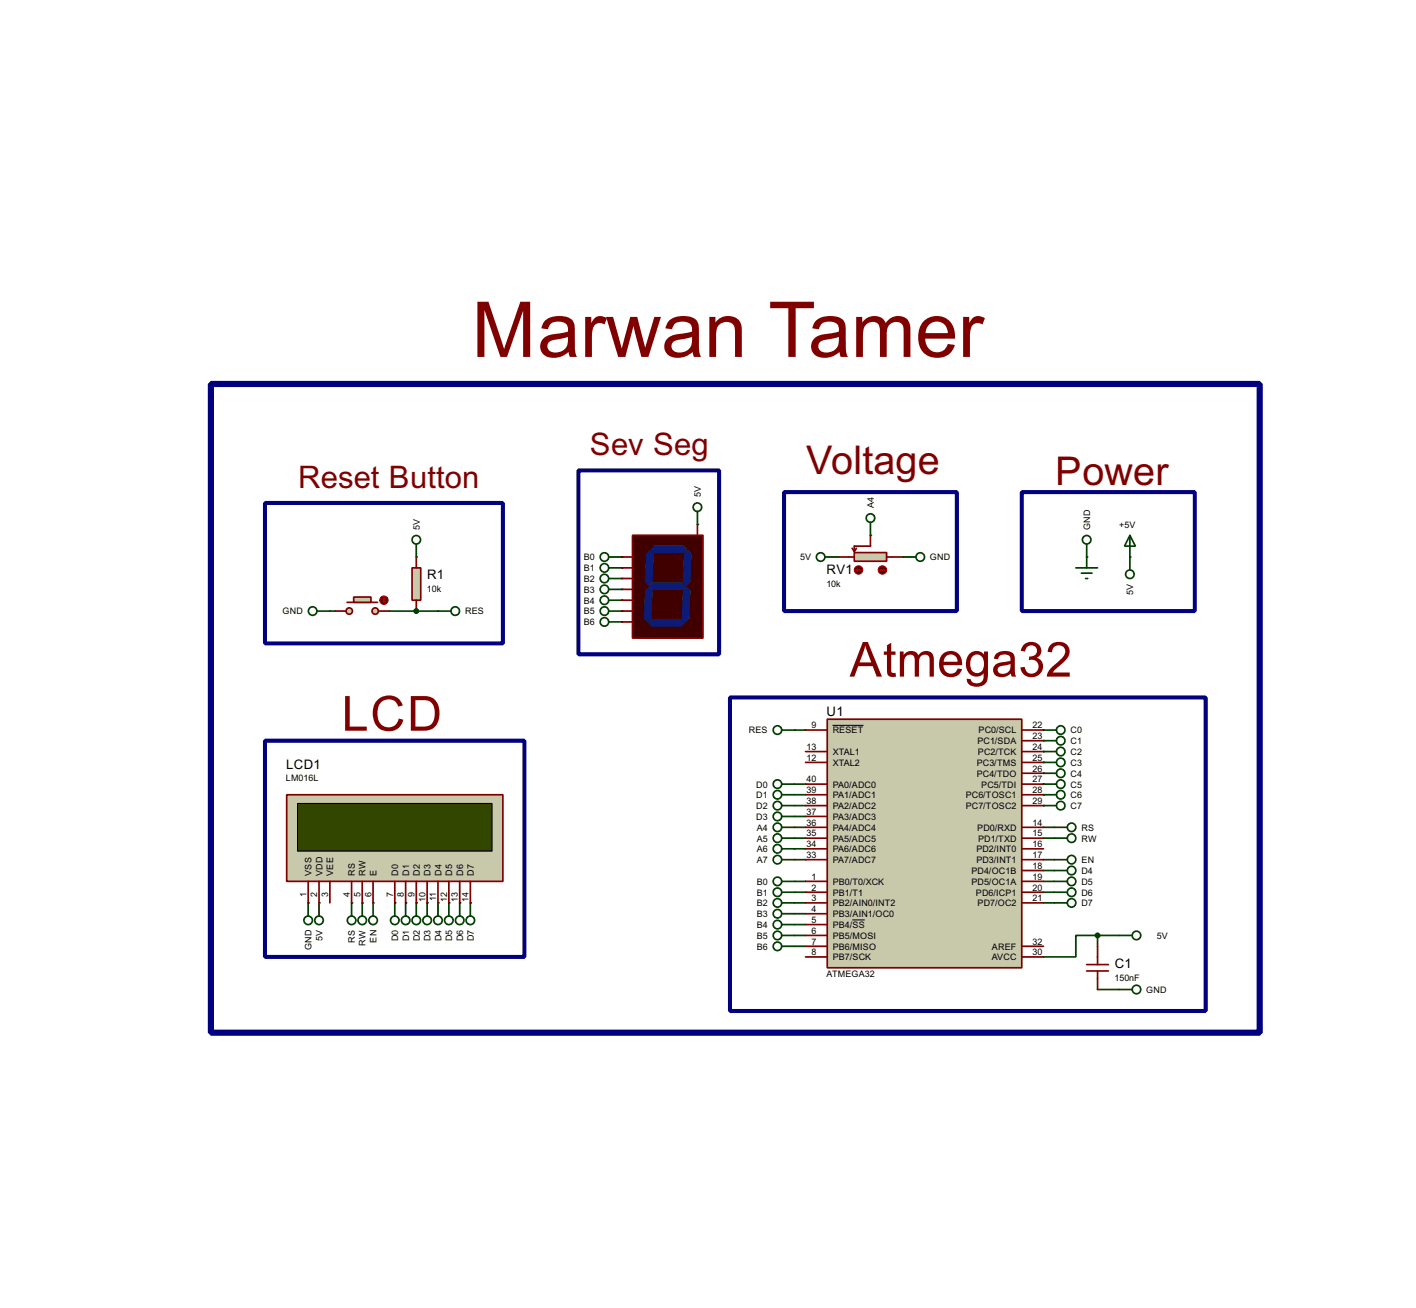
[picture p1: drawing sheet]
<svg xmlns="http://www.w3.org/2000/svg" width="333mm" height="307mm" viewBox="0 0 333 307" stroke-linecap="round" stroke-linejoin="round" font-family="sans-serif">
<g fill="#004000">
<circle cx="265.5" cy="130.9" r=".2"/>
<circle cx="255.3" cy="130.9" r=".2"/>
<circle cx="110.5" cy="212.1" r=".2"/>
<circle cx="108" cy="212.1" r=".2"/>
<circle cx="105.5" cy="212.1" r=".2"/>
<circle cx="102.9" cy="212.1" r=".2"/>
<circle cx="100.4" cy="212.1" r=".2"/>
<circle cx="97.8" cy="212.1" r=".2"/>
<circle cx="95.3" cy="212.1" r=".2"/>
<circle cx="92.8" cy="212.1" r=".2"/>
<circle cx="87.7" cy="212.1" r=".2"/>
<circle cx="85.1" cy="212.1" r=".2"/>
<circle cx="82.6" cy="212.1" r=".2"/>
<circle cx="72.4" cy="212.1" r=".2"/>
<circle cx="75" cy="212.1" r=".2"/>
</g>
<path d="M77.5 143.6h1.3M186.7 171.5h2.6M245.2 194.4h2.5M245.2 196.9h2.5M245.2 202h2.5M245.2 204.5h2.5M245.2 207.1h2.5M245.2 209.6h2.5M245.2 212.1h2.5" fill="none" stroke="#004000" stroke-width=".4"/>
<g fill="#004000">
<circle cx="245.2" cy="171.5" r=".2"/>
<circle cx="245.2" cy="174" r=".2"/>
<circle cx="245.2" cy="176.6" r=".2"/>
<circle cx="245.2" cy="181.7" r=".2"/>
<circle cx="245.2" cy="184.2" r=".2"/>
<circle cx="245.2" cy="186.7" r=".2"/>
<circle cx="245.2" cy="189.3" r=".2"/>
</g>
<path d="M186.7 191.8h2.6M186.7 189.3h2.6M186.7 186.7h2.6M186.7 184.2h2.6" fill="none" stroke="#004000" stroke-width=".4"/>
<g fill="#004000">
<circle cx="97.8" cy="130.9" r=".2"/>
<circle cx="97.8" cy="143.6" r=".2"/>
</g>
<path d="M91.5 143.6h11.4M186.7 194.4h2.6" fill="none" stroke="#004000" stroke-width=".4"/>
<g fill="#004000">
<circle cx="196.9" cy="130.9" r=".2"/>
<circle cx="212.1" cy="130.9" r=".2"/>
<circle cx="204.5" cy="125.8" r=".2"/>
</g>
<path d="M186.7 196.9h2.6M186.7 199.4h2.6M186.7 202h2.6M186.7 207.1h2.6M186.7 209.6h2.6M186.7 212.1h2.6M186.7 214.7h2.6M186.7 217.2h2.6M186.7 219.8h2.6M186.7 222.3h2.6" fill="none" stroke="#004000" stroke-width=".4"/>
<g fill="#004000">
<circle cx="146.1" cy="130.9" r=".2"/>
<circle cx="146.1" cy="133.4" r=".2"/>
<circle cx="146.1" cy="135.9" r=".2"/>
<circle cx="146.1" cy="138.5" r=".2"/>
<circle cx="146.1" cy="141" r=".2"/>
<circle cx="146.1" cy="143.6" r=".2"/>
<circle cx="146.1" cy="146.1" r=".2"/>
<circle cx="163.9" cy="123.2" r=".2"/>
</g>
<path d="M257.9 219.8h-5.1v5h-7.6M257.9 219.8h5M257.9 219.8v2.5M257.9 232.5h5" fill="none" stroke="#004000" stroke-width=".4"/>
<circle cx="245.2" cy="179.1" r=".2" fill="#004000"/>
<g fill="none" stroke="#004000" stroke-width=".4">
<path d="M252.8 133.4h5.1M254.1 134.7h2.5M255.1 135.9h.5M255.3 127.8v5.6M265.5 125.8l1.3 2.5h-2.6zM265.5 125.8v8.1M245.2 171.5h3M245.2 174h3M245.2 176.6h3M183.7 184.2h3M183.7 186.7h3M183.7 189.3h3"/>
<path d="M183.7 191.8h3M245.2 184.2h3M245.2 186.7h3M245.2 189.3h3M247.7 194.4h3.1M247.7 196.9h3.1M72.4 212.1v3.1M75 212.1v3.1M82.6 212.1v3.1M85.1 212.1v3.1M87.7 212.1v3.1M92.8 212.1v3.1"/>
<path d="M95.3 212.1v3.1M97.8 212.1v3.1M100.4 212.1v3.1M102.9 212.1v3.1M105.5 212.1v3.1M108 212.1v3.1M110.5 212.1v3.1M247.7 202h3.1"/>
<circle cx="255.3" cy="126.8" r="1"/>
<circle cx="265.4" cy="134.9" r="1"/>
<circle cx="249.2" cy="174" r="1"/>
<circle cx="249.2" cy="176.6" r="1"/>
<circle cx="249.2" cy="171.5" r="1"/>
<circle cx="182.6" cy="191.8" r="1"/>
<circle cx="182.6" cy="186.7" r="1"/>
<circle cx="182.6" cy="184.2" r="1"/>
<circle cx="182.6" cy="189.3" r="1"/>
<circle cx="249.2" cy="184.2" r="1"/>
<circle cx="249.2" cy="186.7" r="1"/>
<circle cx="249.2" cy="189.3" r="1"/>
<circle cx="251.7" cy="194.4" r="1"/>
<circle cx="251.7" cy="196.9" r="1"/>
<circle cx="72.4" cy="216.2" r="1"/>
<circle cx="74.9" cy="216.2" r="1"/>
<circle cx="82.6" cy="216.2" r="1"/>
<circle cx="85.1" cy="216.2" r="1"/>
<circle cx="87.6" cy="216.2" r="1"/>
<circle cx="92.7" cy="216.2" r="1"/>
<circle cx="95.3" cy="216.2" r="1"/>
<circle cx="97.8" cy="216.2" r="1"/>
<circle cx="100.3" cy="216.2" r="1"/>
<circle cx="102.9" cy="216.2" r="1"/>
<circle cx="105.4" cy="216.2" r="1"/>
<circle cx="108" cy="216.2" r="1"/>
<circle cx="110.5" cy="216.2" r="1"/>
<circle cx="251.7" cy="202" r="1"/>
</g>
<path d="M240.1 115.6h40.6v28h-40.6z" fill="none" stroke="#000080" stroke-width=".95"/>
<path d="M67.4 186.7h50.8v20.4h-50.8z" fill="#c8c8aa" stroke="#800000" stroke-width=".4"/>
<path d="M69.9 188.8h45.7v11.2h-45.7z" fill="#324600" stroke="#000" stroke-width=".25"/>
<g fill="none" stroke="#800000" stroke-width=".4">
<path d="M72.4 207.1v5M75 207.1v5M77.5 207.1v5M82.6 207.1v5M85.1 207.1v5M87.7 207.1v5M92.8 207.1v5M95.3 207.1v5M97.8 207.1v5M100.4 207.1v5M102.9 207.1v5M105.5 207.1v5"/>
<path d="M108 207.1v5M110.5 207.1v5"/>
</g>
<g fill="none" stroke="#004000" stroke-width=".4">
<path d="M245.2 181.7h3M247.7 204.5h3.1M247.7 207.1h3.1M247.7 209.6h3.1M247.7 212.1h3.1"/>
<circle cx="249.2" cy="181.7" r="1"/>
<circle cx="251.7" cy="212.1" r="1"/>
<circle cx="251.7" cy="207.1" r="1"/>
<circle cx="251.7" cy="209.6" r="1"/>
<circle cx="251.7" cy="204.5" r="1"/>
</g>
<g fill="#c8c8aa" stroke="#800000" stroke-width=".4">
<circle cx="88.1" cy="143.6" r=".75"/>
<circle cx="82" cy="143.6" r=".75"/>
</g>
<path d="M81.6 141.5h7.1" fill="none" stroke="#800000" stroke-width=".4"/>
<path d="M83.1 140.3h4.1v1.2h-4.1z" fill="#c8c8aa" stroke="#800000" stroke-width=".4"/>
<path d="M78.8 143.6h2.5M89 143.6h2.5" fill="none" stroke="#800000" stroke-width=".4"/>
<circle cx="90.2" cy="141" r="1" fill="#400000" stroke="#f00" stroke-width=".23"/>
<path d="M90 141.3l.2 .2M90.2 140.5v1M90.2 140.5l-.2 .3M90.2 140.5l.3 .3M90.5 141.3l-.3 .2" fill="none" stroke="#f00" stroke-width=".23"/>
<g fill="none" stroke="#004000" stroke-width=".4">
<path d="M74.5 143.6h3M183.7 171.5h3"/>
<circle cx="73.4" cy="143.6" r="1"/>
<circle cx="182.6" cy="171.5" r="1"/>
</g>
<path d="M194.4 169h45.7v58.4h-45.7z" fill="#c8c8aa" stroke="#800000" stroke-width=".4"/>
<g fill="none" stroke="#800000" stroke-width=".4">
<path d="M189.3 171.5h5.1M189.3 179.1h5.1M189.3 176.6h5.1M240.1 171.5h5.1M240.1 179.1h5.1M240.1 176.6h5.1M240.1 174h5.1M189.3 194.4h5.1M189.3 196.9h5.1M189.3 199.4h5.1M189.3 184.2h5.1M189.3 186.7h5.1"/>
<path d="M189.3 189.3h5.1M189.3 191.8h5.1M240.1 194.4h5.1M240.1 196.9h5.1M240.1 199.4h5.1M240.1 181.7h5.1M240.1 184.2h5.1M240.1 186.7h5.1M240.1 189.3h5.1M189.3 207.1h5.1M189.3 209.6h5.1M189.3 212.1h5.1"/>
<path d="M189.3 214.7h5.1M189.3 217.2h5.1M189.3 219.8h5.1M189.3 202h5.1M240.1 207.1h5.1M240.1 209.6h5.1M240.1 212.1h5.1M240.1 202h5.1M240.1 204.5h5.1M189.3 222.3h5.1M189.3 224.8h5.1M240.1 222.3h5.1"/>
<path d="M240.1 224.8h5.1"/>
</g>
<path d="M195.6 170.4h7.3M200.3 216.1h2.9" fill="none" stroke="#000" stroke-width=".23"/>
<g fill="none" stroke="#004000" stroke-width=".4">
<path d="M102.9 143.6h3.1"/>
<circle cx="106.9" cy="143.6" r="1"/>
</g>
<path d="M96.8 133.4h2.1v7.6h-2.1z" fill="#c8c8aa" stroke="#800000" stroke-width=".4"/>
<path d="M97.8 130.9v2.5M97.8 141v2.6" fill="none" stroke="#800000" stroke-width=".4"/>
<g fill="none" stroke="#004000" stroke-width=".4">
<path d="M97.8 127.8v3.1M262.9 219.8h3.1"/>
<circle cx="97.8" cy="126.8" r="1"/>
<circle cx="267" cy="219.8" r="1"/>
</g>
<circle cx="97.8" cy="143.6" r=".5" fill="#004000" stroke="#004000" stroke-width=".4"/>
<path d="M62.3 118.2h55.9v33h-55.9zM135.9 110.5h33.1v43.2h-33.1zM62.3 174h60.9v50.8h-60.9zM171.5 163.9h111.8v73.6h-111.8z" fill="none" stroke="#000080" stroke-width=".95"/>
<path d="M49.6 90.2h246.4v152.4h-246.4z" fill="none" stroke="#000080" stroke-width="1.5"/>
<path d="M200.7 129.8h7.6v2.1h-7.6z" fill="#c8c8aa" stroke="#800000" stroke-width=".4"/>
<path d="M196.9 130.9h3.8M200.2 128.8l.5 .8M201.2 128.8l-.5 .8M204.5 125.8v2.5h-3.8v1.3M208.3 130.9h3.8" fill="none" stroke="#800000" stroke-width=".4"/>
<circle cx="201.7" cy="133.9" r="1" fill="#400000" stroke="#f00" stroke-width=".23"/>
<path d="M201.2 133.9l.3 .3M201.2 133.9h1M201.5 133.7l-.3 .2" fill="none" stroke="#f00" stroke-width=".23"/>
<circle cx="207.3" cy="133.9" r="1" fill="#400000" stroke="#f00" stroke-width=".23"/>
<path d="M206.8 133.9h1M207.6 133.7l.2 .2M207.8 133.9l-.2 .3" fill="none" stroke="#f00" stroke-width=".23"/>
<g fill="none" stroke="#004000" stroke-width=".4">
<path d="M143.1 130.9h3M143.1 133.4h3M143.1 135.9h3M143.1 138.5h3M163.9 120.2v3M193.9 130.9h3M204.5 122.7v3.1M212.1 130.9h3.1M143.1 141h3M143.1 143.6h3M143.1 146.1h3M183.7 194.4h3"/>
<path d="M183.7 196.9h3M183.7 199.4h3M183.7 202h3M183.7 207.1h3M183.7 209.6h3M183.7 212.1h3M183.7 214.7h3M183.7 217.2h3M183.7 219.8h3M183.7 222.3h3"/>
<circle cx="163.8" cy="119.2" r="1"/>
<circle cx="142" cy="130.9" r="1"/>
<circle cx="142" cy="135.9" r="1"/>
<circle cx="142" cy="138.5" r="1"/>
<circle cx="142" cy="133.4" r="1"/>
<circle cx="192.8" cy="130.9" r="1"/>
<circle cx="204.5" cy="121.7" r="1"/>
<circle cx="216.2" cy="130.9" r="1"/>
<circle cx="142" cy="143.6" r="1"/>
<circle cx="142" cy="146.1" r="1"/>
<circle cx="142" cy="141" r="1"/>
<circle cx="182.6" cy="194.4" r="1"/>
<circle cx="182.6" cy="199.4" r="1"/>
<circle cx="182.6" cy="196.9" r="1"/>
<circle cx="182.6" cy="207.1" r="1"/>
<circle cx="182.6" cy="217.2" r="1"/>
<circle cx="182.6" cy="219.8" r="1"/>
<circle cx="182.6" cy="212.1" r="1"/>
<circle cx="182.6" cy="209.6" r="1"/>
<circle cx="182.6" cy="214.7" r="1"/>
<circle cx="182.6" cy="202" r="1"/>
<circle cx="182.6" cy="222.3" r="1"/>
</g>
<path d="M148.6 125.8h16.6v24.1h-16.6z" fill="#400000" stroke="#800000" stroke-width=".4"/>
<g fill="#0c1a78" stroke="#0c1a78" stroke-width=".23">
<path d="M153 129.1l.7-.8h6.9l.7 .8-.7 .7h-6.9z" fill-rule="evenodd"/>
<path d="M161.6 129.3l.8 .8-.3 6.6-.8 .8-.7-.8 .2-6.6z" fill-rule="evenodd"/>
<path d="M152.7 137.7l.8-.7h6.8l.8 .7-.8 .8h-6.8z" fill-rule="evenodd"/>
<path d="M151.9 130.1l.8-.8 .8 .8-.3 6.6-.7 .8-.8-.8z" fill-rule="evenodd"/>
<path d="M160.6 138.7l.7-.7 .8 .7-.2 6.6-.8 .8-.8-.8z" fill-rule="evenodd"/>
<path d="M153.2 145.6h6.9l.7 .8-.7 .7h-6.9l-.7-.7z" fill-rule="evenodd"/>
<path d="M151.7 138.7l.8-.7 .7 .7-.2 6.6-.8 .8-.8-.8z" fill-rule="evenodd"/>
</g>
<path d="M146.1 130.9h2.5M146.1 133.4h2.5M146.1 135.9h2.5M146.1 138.5h2.5M163.9 123.2v2.6M146.1 141h2.5M146.1 143.6h2.5M146.1 146.1h2.5M255.3 226.6h5.1M255.3 228.1h5.1M257.9 222.3v4.3M257.9 228.1v4.4" fill="none" stroke="#800000" stroke-width=".4"/>
<circle cx="257.8" cy="219.8" r=".5" fill="#004000" stroke="#004000" stroke-width=".4"/>
<g fill="none" stroke="#004000" stroke-width=".4">
<path d="M245.2 179.1h3M262.9 232.5h3.1"/>
<circle cx="249.2" cy="179.1" r="1"/>
<circle cx="267" cy="232.5" r="1"/>
</g>
<path d="M184.2 115.6h40.6v28h-40.6z" fill="none" stroke="#000080" stroke-width=".95"/>
<text font-size="20.3" fill="#800000" x="110.8" y="83.9">Marwan Tamer</text>
<g font-size="12.7" fill="#800000">
<text x="199.6" y="159">Atmega32</text>
<text x="80.3" y="171.7">LCD</text>
</g>
<g font-size="10.4" fill="#800000">
<text x="189.4" y="111.4">Voltage</text>
<text x="247.9" y="114">Power</text>
</g>
<g font-size="8.2" fill="#800000">
<text x="138.6" y="107">Sev Seg</text>
<text x="70" y="114.7">Reset Button</text>
</g>
<g font-size="3.5">
<text x="100.4" y="136.1">R1</text>
<text x="194.2" y="135">RV1</text>
<text x="194.2" y="168.2">U1</text>
<text x="67.2" y="180.6">LCD1</text>
<text x="261.9" y="227.5">C1</text>
</g>
<g font-size="2.4">
<text x="164.7" y="116.9" transform="rotate(-90 164.7 116.9)">5V</text>
<text x="205.3" y="119.4" transform="rotate(-90 205.3 119.4)">A4</text>
<text x="98.6" y="124.5" transform="rotate(-90 98.6 124.5)">5V</text>
<text x="256.1" y="124.5" transform="rotate(-90 256.1 124.5)">GND</text>
<text x="262.9" y="124">+5V</text>
<text x="137.2" y="131.7">B0</text>
<text x="188" y="131.7">5V</text>
<text x="218.5" y="131.7">GND</text>
<text x="137.2" y="134.2">B1</text>
<text x="137.2" y="136.7">B2</text>
<text x="194.2" y="137.9">10k</text>
<text x="100.3" y="139">10k</text>
<text x="137.2" y="139.3">B3</text>
<text x="137.2" y="141.8">B4</text>
<text x="266.3" y="139.8" transform="rotate(-90 266.3 139.8)">5V</text>
<text x="66.4" y="144.4">GND</text>
<text x="109.3" y="144.4">RES</text>
<text x="137.2" y="144.4">B5</text>
<text x="137.2" y="146.9">B6</text>
<text x="175.9" y="172.3">RES</text>
<text x="190.7" y="171.1">9</text>
<text x="195.6" y="172.3">RESET</text>
<text x="229.9" y="172.3">PC0/SCL</text>
<text x="242.6" y="171.1">22</text>
<text x="242.6" y="173.6">23</text>
<text x="251.5" y="172.3">C0</text>
<text x="189.5" y="178.7">12</text>
<text x="189.5" y="176.2">13</text>
<text x="195.6" y="179.9">XTAL2</text>
<text x="195.6" y="177.4">XTAL1</text>
<text x="229.5" y="179.9">PC3/TMS</text>
<text x="229.6" y="174.8">PC1/SDA</text>
<text x="229.7" y="177.4">PC2/TCK</text>
<text x="242.6" y="176.2">24</text>
<text x="242.6" y="178.7">25</text>
<text x="251.5" y="174.8">C1</text>
<text x="251.5" y="177.4">C2</text>
<text x="251.5" y="179.9">C3</text>
<text x="67.2" y="183.4">LM016L</text>
<text x="177.7" y="185">D0</text>
<text x="189.5" y="183.8">40</text>
<text x="195.6" y="185">PA0/ADC0</text>
<text x="229.5" y="182.5">PC4/TDO</text>
<text x="230.5" y="185">PC5/TDI</text>
<text x="242.6" y="181.3">26</text>
<text x="242.6" y="183.8">27</text>
<text x="251.5" y="185">C5</text>
<text x="251.5" y="182.5">C4</text>
<text x="177.7" y="187.5">D1</text>
<text x="177.7" y="190.1">D2</text>
<text x="189.5" y="191.4">37</text>
<text x="189.5" y="188.9">38</text>
<text x="189.5" y="186.3">39</text>
<text x="195.6" y="190.1">PA2/ADC2</text>
<text x="195.6" y="187.5">PA1/ADC1</text>
<text x="226.9" y="187.5">PC6/TOSC1</text>
<text x="226.9" y="190.1">PC7/TOSC2</text>
<text x="242.6" y="186.3">28</text>
<text x="242.6" y="188.9">29</text>
<text x="251.5" y="187.5">C6</text>
<text x="251.5" y="190.1">C7</text>
<text x="177.7" y="192.6">D3</text>
<text x="177.8" y="195.2">A4</text>
<text x="177.8" y="197.7">A5</text>
<text x="189.5" y="196.5">35</text>
<text x="189.5" y="194">36</text>
<text x="195.6" y="197.7">PA5/ADC5</text>
<text x="195.6" y="195.2">PA4/ADC4</text>
<text x="195.6" y="192.6">PA3/ADC3</text>
<text x="229.6" y="195.2">PD0/RXD</text>
<text x="229.8" y="197.7">PD1/TXD</text>
<text x="242.6" y="194">14</text>
<text x="242.6" y="196.5">15</text>
<text x="254.1" y="195.2">RS</text>
<text x="254.1" y="197.7">RW</text>
<text x="177.8" y="200.2">A6</text>
<text x="177.8" y="202.8">A7</text>
<text x="189.5" y="201.6">33</text>
<text x="189.5" y="199">34</text>
<text x="195.6" y="202.8">PA7/ADC7</text>
<text x="195.6" y="200.2">PA6/ADC6</text>
<text x="229.4" y="200.2">PD2/INT0</text>
<text x="229.4" y="202.8">PD3/INT1</text>
<text x="242.6" y="199">16</text>
<text x="242.6" y="201.6">17</text>
<text x="254.1" y="202.8">EN</text>
<text x="73.2" y="205.7" transform="rotate(-90 73.2 205.7)">VSS</text>
<text x="75.8" y="205.7" transform="rotate(-90 75.8 205.7)">VDD</text>
<text x="78.3" y="205.7" transform="rotate(-90 78.3 205.7)">VEE</text>
<text x="83.4" y="205.7" transform="rotate(-90 83.4 205.7)">RS</text>
<text x="85.9" y="205.7" transform="rotate(-90 85.9 205.7)">RW</text>
<text x="88.5" y="205.7" transform="rotate(-90 88.5 205.7)">E</text>
<text x="93.6" y="205.7" transform="rotate(-90 93.6 205.7)">D0</text>
<text x="96.1" y="205.7" transform="rotate(-90 96.1 205.7)">D1</text>
<text x="98.6" y="205.7" transform="rotate(-90 98.6 205.7)">D2</text>
<text x="101.2" y="205.7" transform="rotate(-90 101.2 205.7)">D3</text>
<text x="103.7" y="205.7" transform="rotate(-90 103.7 205.7)">D4</text>
<text x="106.3" y="205.7" transform="rotate(-90 106.3 205.7)">D5</text>
<text x="108.8" y="205.7" transform="rotate(-90 108.8 205.7)">D6</text>
<text x="111.3" y="205.7" transform="rotate(-90 111.3 205.7)">D7</text>
<text x="177.8" y="207.9">B0</text>
<text x="190.7" y="206.7">1</text>
<text x="190.7" y="209.2">2</text>
<text x="195.6" y="207.9">PB0/T0/XCK</text>
<text x="228.2" y="205.3">PD4/OC1B</text>
<text x="228.2" y="207.9">PD5/OC1A</text>
<text x="242.6" y="204.1">18</text>
<text x="242.6" y="206.7">19</text>
<text x="242.6" y="209.2">20</text>
<text x="254.1" y="205.3">D4</text>
<text x="254.1" y="207.9">D5</text>
<text x="72" y="210.8" transform="rotate(-90 72 210.8)">1</text>
<text x="74.6" y="210.8" transform="rotate(-90 74.6 210.8)">2</text>
<text x="77.1" y="210.8" transform="rotate(-90 77.1 210.8)">3</text>
<text x="82.2" y="210.8" transform="rotate(-90 82.2 210.8)">4</text>
<text x="84.7" y="210.8" transform="rotate(-90 84.7 210.8)">5</text>
<text x="87.3" y="210.8" transform="rotate(-90 87.3 210.8)">6</text>
<text x="92.4" y="210.8" transform="rotate(-90 92.4 210.8)">7</text>
<text x="94.9" y="210.8" transform="rotate(-90 94.9 210.8)">8</text>
<text x="97.4" y="210.8" transform="rotate(-90 97.4 210.8)">9</text>
<text x="100" y="211.9" transform="rotate(-90 100 211.9)">10</text>
<text x="102.5" y="211.8" transform="rotate(-90 102.5 211.8)">11</text>
<text x="105.1" y="211.9" transform="rotate(-90 105.1 211.9)">12</text>
<text x="107.6" y="211.9" transform="rotate(-90 107.6 211.9)">13</text>
<text x="110.1" y="211.9" transform="rotate(-90 110.1 211.9)">14</text>
<text x="177.8" y="210.4">B1</text>
<text x="177.8" y="212.9">B2</text>
<text x="177.8" y="215.5">B3</text>
<text x="190.7" y="211.7">3</text>
<text x="190.7" y="214.3">4</text>
<text x="195.6" y="210.4">PB1/T1</text>
<text x="195.6" y="212.9">PB2/AIN0/INT2</text>
<text x="195.6" y="215.5">PB3/AIN1/OC0</text>
<text x="229.3" y="210.4">PD6/ICP1</text>
<text x="229.7" y="212.9">PD7/OC2</text>
<text x="242.6" y="211.7">21</text>
<text x="254.1" y="210.4">D6</text>
<text x="254.1" y="212.9">D7</text>
<text x="75.8" y="221.1" transform="rotate(-90 75.8 221.1)">5V</text>
<text x="83.4" y="221.4" transform="rotate(-90 83.4 221.4)">RS</text>
<text x="88.4" y="221.4" transform="rotate(-90 88.4 221.4)">EN</text>
<text x="93.5" y="221.1" transform="rotate(-90 93.5 221.1)">D0</text>
<text x="96.1" y="221.1" transform="rotate(-90 96.1 221.1)">D1</text>
<text x="98.6" y="221.1" transform="rotate(-90 98.6 221.1)">D2</text>
<text x="101.1" y="221.1" transform="rotate(-90 101.1 221.1)">D3</text>
<text x="103.7" y="221.1" transform="rotate(-90 103.7 221.1)">D4</text>
<text x="106.2" y="221.1" transform="rotate(-90 106.2 221.1)">D5</text>
<text x="108.8" y="221.1" transform="rotate(-90 108.8 221.1)">D6</text>
<text x="111.3" y="221.1" transform="rotate(-90 111.3 221.1)">D7</text>
<text x="177.8" y="218">B4</text>
<text x="177.8" y="220.6">B5</text>
<text x="190.7" y="216.8">5</text>
<text x="190.7" y="219.4">6</text>
<text x="190.7" y="221.9">7</text>
<text x="195.6" y="218">PB4/SS</text>
<text x="195.6" y="220.6">PB5/MOSI</text>
<text x="242.6" y="221.9">32</text>
<text x="271.8" y="220.6">5V</text>
<text x="73.2" y="223.2" transform="rotate(-90 73.2 223.2)">GND</text>
<text x="85.9" y="222.1" transform="rotate(-90 85.9 222.1)">RW</text>
<text x="177.8" y="223.1">B6</text>
<text x="190.7" y="224.4">8</text>
<text x="195.6" y="223.1">PB6/MISO</text>
<text x="195.6" y="225.6">PB7/SCK</text>
<text x="233" y="225.6">AVCC</text>
<text x="233" y="223.1">AREF</text>
<text x="242.6" y="224.4">30</text>
<text x="194.2" y="229.6">ATMEGA32</text>
<text x="261.9" y="230.5">150nF</text>
<text x="269.3" y="233.3">GND</text>
</g>
</svg>
